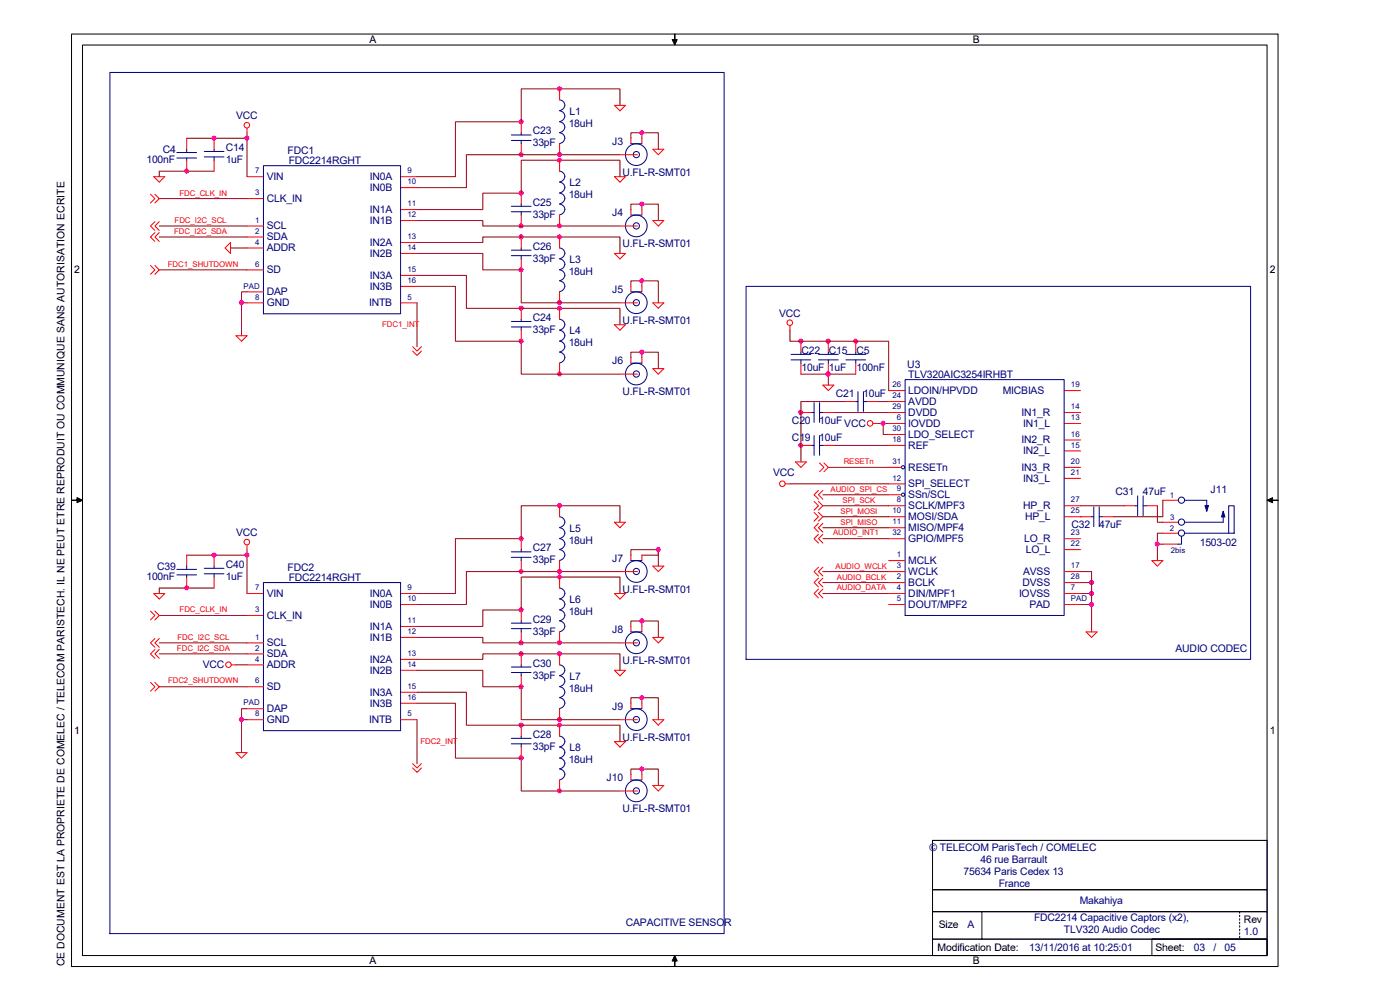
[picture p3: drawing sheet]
<svg xmlns="http://www.w3.org/2000/svg" width="297mm" height="210mm" viewBox="0 0 297 210" stroke-linecap="round" stroke-linejoin="round" font-family="sans-serif">
<g fill="none" stroke="#800000" stroke-width=".21">
<path d="M118.7 18.9h.1M39.6 29.3h12.8M39.6 36.3h.1M45.4 29.3h.1M45.4 36.3h-11.6v1.2M52.4 28.2v9.3M110.6 32.8h.1M118.7 32.8h.1M118.7 34h.1M131.5 37.5v-3.5h-20.9v7h-8.2v3.5h-13.9M131.5 22.4v-3.5h-20.9v6.9h-14v11.7h-8.1M131.5 32.8h-32.6v7h-10.4"/>
<path d="M133.8 29.3v-1.1h5.9v3.5M136.2 28.2v1.1M33.8 48h18.6M33.8 50.3h18.6M33.8 42.1h18.6M33.8 57.3h18.6M48.9 52.6h3.5M88.5 46.8h13.9v1.2h29.1M88.5 51.4h13.9v-1.1h29.1v3.5M88.5 58.4h10.4v7h32.6v3.5M88.5 53.8h13.9v3.5h8.2v6.9h20.9M110.6 50.3h.1"/>
<path d="M110.6 48h.1M118.7 48h.1M118.7 50.3h.1M133.8 44.5v-1.2h5.9v3.5M136.2 43.3v1.2M136.2 59.6v1.2M51.2 64.2h1.2M52.4 61.9h-1.2v9.3M88.5 64.2v9.3M88.5 60.8h8.1v11.6h14v7h20.9M110.6 65.4h.1M118.7 64.2h.1"/>
<path d="M118.7 65.4h.1M118.7 79.4h.1M133.8 75.9v-1.2h5.9v3.5M133.8 60.8v-1.2h5.9v4.6M136.2 74.7v1.2M167.6 70.1v2.3h20.9v10.5M169.9 72.4h.1M169.9 79.4h11.6M175.7 72.4h.1M175.7 79.4h.1M175.7 79.4v2.3M181.5 72.4h.1"/>
<path d="M169.9 87.5h.1M169.9 94.5h.1M175.7 99.1h12.8M176.9 87.5h11.6M176.9 94.5h11.6M179.2 85.2h-9.3v12.8M186.2 85.2h2.3M186.2 89.8h2.3M187.4 89.8v2.4h1.1M39.6 117.8h12.8M45.4 117.8h.1M52.4 116.6v9.3"/>
<path d="M118.7 107.3h.1M131.5 110.8v-3.5h-20.9v7h-14v11.6h-8.1M133.8 117.8v-1.2h5.9v3.5M139.7 116.6v1.2h-3.5M167.6 102.6h20.9M174.6 111.9h13.9M174.6 105h13.9M174.6 107.3h13.9M174.6 114.3h13.9M174.6 109.6h13.9M229.3 109.6h.1M229.3 107.3h9.3"/>
<path d="M245.5 107.3v3.5h1.2M245.5 115.4h1.2M246.7 113.1h-1.2v5.8M246.7 106.1v3.5h-10.5M33.8 136.4h18.6M33.8 138.7h18.6M33.8 130.6h18.6M39.6 124.7h.1M45.4 124.7h-11.6v1.2M88.5 135.2h13.9v1.2h29.1M88.5 139.9h13.9v-1.2h29.1v3.5M110.6 138.7h.1"/>
<path d="M110.6 136.4h.1M110.6 121.3h.1M118.7 121.3h.1M118.7 122.4h.1M118.7 136.4h.1M118.7 138.7h.1M131.5 125.9v-3.5h-20.9v7h-8.2v3.5h-13.9M131.5 121.3h-32.6v6.9h-10.4M133.8 132.9v-1.2h5.9v3.5M136.2 131.7v1.2M174.6 125.9h13.9M174.6 123.6h13.9"/>
<path d="M174.6 121.3h13.9M229.3 121.3h2.3v12.8M229.3 125.9h2.3M229.3 123.6h2.3M229.3 128.2h2.3M33.8 145.7h18.6M50.1 141h2.3M51.2 152.7h1.2M52.4 150.3h-1.2v9.4M88.5 152.7v9.3M88.5 146.9h10.4v6.9h32.6v3.5M88.5 149.2h8.1v11.6h14v7h20.9"/>
<path d="M88.5 142.2h13.9v3.5h8.2v7h20.9M110.6 153.8h.1M118.7 152.7h.1M118.7 153.8h.1M133.8 149.2v-1.2h5.9v4.7M136.2 148v1.2M118.7 167.8h.1M133.8 164.3v-1.2h5.9v3.5M136.2 163.1v1.2"/>
</g>
<g fill="#f0f" stroke="#f0f" stroke-width=".21">
<circle cx="51.2" cy="64.2" r=".45"/>
<circle cx="110.5" cy="65.4" r=".45"/>
<circle cx="110.5" cy="50.3" r=".45"/>
<circle cx="110.5" cy="47.9" r=".45"/>
<circle cx="110.5" cy="40.9" r=".45"/>
<circle cx="110.5" cy="32.8" r=".45"/>
<circle cx="110.5" cy="25.8" r=".45"/>
<circle cx="136.1" cy="74.7" r=".45"/>
<circle cx="136.1" cy="59.6" r=".45"/>
<circle cx="136.1" cy="43.3" r=".45"/>
<circle cx="136.1" cy="28.1" r=".45"/>
<circle cx="51.2" cy="152.7" r=".45"/>
<circle cx="110.5" cy="153.8" r=".45"/>
<circle cx="110.5" cy="138.7" r=".45"/>
<circle cx="110.5" cy="136.4" r=".45"/>
<circle cx="110.5" cy="129.4" r=".45"/>
<circle cx="110.5" cy="121.2" r=".45"/>
<circle cx="110.5" cy="114.3" r=".45"/>
<circle cx="136.1" cy="163.1" r=".45"/>
<circle cx="136.1" cy="148" r=".45"/>
<circle cx="136.1" cy="131.7" r=".45"/>
<circle cx="139.6" cy="116.6" r=".45"/>
<circle cx="118.7" cy="121.2" r=".45"/>
<circle cx="118.7" cy="107.3" r=".45"/>
<circle cx="118.7" cy="122.4" r=".45"/>
<circle cx="118.7" cy="136.4" r=".45"/>
<circle cx="118.7" cy="18.8" r=".45"/>
<circle cx="118.7" cy="32.8" r=".45"/>
<circle cx="118.7" cy="34" r=".45"/>
<circle cx="118.7" cy="47.9" r=".45"/>
<circle cx="118.7" cy="50.3" r=".45"/>
<circle cx="118.7" cy="64.2" r=".45"/>
<circle cx="118.7" cy="65.4" r=".45"/>
<circle cx="118.7" cy="79.3" r=".45"/>
<circle cx="118.7" cy="138.7" r=".45"/>
<circle cx="118.7" cy="152.7" r=".45"/>
<circle cx="118.7" cy="153.8" r=".45"/>
<circle cx="118.7" cy="167.8" r=".45"/>
<circle cx="231.5" cy="125.9" r=".45"/>
<circle cx="231.5" cy="123.6" r=".45"/>
<circle cx="231.5" cy="128.2" r=".45"/>
<circle cx="52.4" cy="29.3" r=".45"/>
<circle cx="45.4" cy="29.3" r=".45"/>
<circle cx="39.6" cy="36.3" r=".45"/>
<circle cx="245.5" cy="115.4" r=".45"/>
<circle cx="169.9" cy="87.5" r=".45"/>
<circle cx="187.3" cy="89.8" r=".45"/>
<circle cx="169.9" cy="94.5" r=".45"/>
<circle cx="181.5" cy="72.4" r=".45"/>
<circle cx="175.7" cy="72.4" r=".45"/>
<circle cx="169.9" cy="72.4" r=".45"/>
<circle cx="175.7" cy="79.3" r=".45"/>
<circle cx="52.4" cy="117.7" r=".45"/>
<circle cx="45.4" cy="117.7" r=".45"/>
<circle cx="39.6" cy="124.7" r=".45"/>
<circle cx="110.5" cy="72.4" r=".45"/>
<circle cx="110.5" cy="57.2" r=".45"/>
<circle cx="110.5" cy="160.8" r=".45"/>
<circle cx="110.5" cy="145.7" r=".45"/>
</g>
<g fill="#000" stroke="#000" stroke-width=".21">
<path d="M143.2 7.2v1.2h.5l-.5 1.2-.6-1.2h.6z" fill-rule="evenodd"/>
<path d="M15.2 106.1h1.1v-.5l1.2 .5-1.2 .5v-.5z" fill-rule="evenodd"/>
<path d="M268.8 106.1l1.2-.5v.5h1.1h-1.1v.5z" fill-rule="evenodd"/>
<path d="M143.2 202.7l.5 1.2h-.5v1.1v-1.1h-.6z" fill-rule="evenodd"/>
</g>
<g fill="none" stroke="#000" stroke-width=".21">
<path d="M15.2 7.2h255.9v197.8h-255.9zM17.5 9.6h251.3v193.1h-251.3zM197.8 178.3h71v10.4h-71zM197.8 199.2h71v3.5h-71zM197.8 188.7h71v4.7h-71zM197.8 193.4h71v5.8h-71zM208.3 193.4v5.8M244.4 199.2h24.4v3.5h-24.4zM263 193.4v.3M263 194.1v.4M263 194.9v.3M263 195.6v.4"/>
<path d="M263 196.4v.3M263 197.1v.3M263 197.9v.3M263 198.6v.3"/>
</g>
<g fill="none" stroke="#f00" stroke-width=".21">
<path d="M118.7 18.9v2.3M32.6 37.5h2.4l-1.2 1.1zM39.6 29.3v2.4M39.6 34v2.3M45.4 29.3v2.4M45.4 34v2.3M52.4 37.5h3.5M52.4 27.2v1M85 37.5h3.5M85 39.8h3.5M110.6 25.8v2.4M110.6 30.5v2.3"/>
<path d="M118.7 30.5v2.3M118.7 34v2.3M130.4 37.5h2.3l-1.2 1.1zM130.4 22.4h2.3l-1.2 1.1zM131.6 32.8h3.6M133.8 29.3v1.2M136.2 29.3v1.2M138.5 31.7h2.3l-1.1 1.1zM31.9 41.2l1 .9-1 1M31.9 56.3l1 1-1 .9M32.9 47l-1 1 1 .9M32.9 49.3l-1 1 1 .9"/>
<path d="M32.9 41.2l.9 .9-.9 1M32.9 56.3l.9 1-.9 .9M33.8 47l-.9 1 .9 .9M33.8 49.3l-.9 1 .9 .9M48.9 51.4v2.4l-1.2-1.2zM52.4 42.1h3.5M52.4 57.3h3.5M52.4 50.3h3.5M52.4 48h3.5M52.4 52.6h3.5M85 44.5h3.5M85 46.8h3.5"/>
<path d="M85 51.4h3.5M85 53.8h3.5M85 58.4h3.5M110.6 41v2.3M110.6 45.6v2.4M110.6 50.3v2.3M110.6 54.9v2.4M118.7 45.6v2.4M118.7 50.3v2.3M130.4 53.8h2.3l-1.2 1.1zM131.6 48h3.6M133.8 44.5v1.1"/>
<path d="M136.2 44.5v1.1M138.5 46.8h2.3l-1.1 1.2zM50.1 71.2h2.3l-1.2 1.2zM52.4 64.2h3.5M52.4 61.9h3.5M85 60.8h3.5M85 64.2h3.5M87.5 73.5l1 1 .9-1M87.5 74.5l1 .9 .9-.9M110.6 65.4v2.3M110.6 70.1v2.3M118.7 61.9v2.3"/>
<path d="M118.7 65.4v2.3M118.7 77v2.4M130.4 68.9h2.3l-1.2 1.2zM131.6 64.2h3.6M131.6 79.4h3.6M133.8 60.8v1.1M133.8 75.9v1.1M136.2 60.8v1.1M136.2 75.9v1.1M138.5 64.2h2.3l-1.1 1.2zM138.5 78.2h2.3l-1.1 1.2zM167.6 69.1v1"/>
<path d="M169.9 72.4v2.3M169.9 77v2.4M175.7 72.4v2.3M175.7 77v2.4M181.5 72.4v2.3M181.5 77v2.4M168.8 98h2.3l-1.2 1.1zM169.9 87.5h2.3M169.9 94.5h2.3M173.9 98.2l.9 .9-.9 1M174.6 87.5h2.3M174.6 94.5h2.3"/>
<path d="M174.6 81.7h2.3l-1.2 1.2zM174.8 98.2l.9 .9-.9 1M179.2 85.2h2.3M183.9 85.2h2.3M185.2 89.8h1M188.5 85.2h3.5M188.5 87.5h3.5M188.5 89.8h3.5M188.5 82.9h3.5M188.5 92.2h3.5M188.5 94.5h3.5M188.5 99.1h2.7"/>
<path d="M225.8 87.5h3.5M225.8 89.8h3.5M225.8 82.9h3.5M225.8 99.1h3.5M225.8 93.3h3.5M225.8 95.7h3.5M39.6 117.8v2.3M45.4 117.8v2.3M52.4 115.6v1M110.6 114.3v2.3M110.6 118.9v2.4M118.7 107.3v2.3"/>
<path d="M118.7 118.9v2.4M130.4 110.8h2.3l-1.2 1.1zM133.8 117.8v1.1M136.2 117.8v1.1M166.6 102.6h1M172.7 108.7l.9 .9-.9 1M172.7 106.4l.9 .9-.9 .9M173.6 111l-.9 .9 .9 1M173.6 104l-.9 1 .9 .9M173.6 113.3l-.9 1 .9 .9M173.6 108.7l1 .9-1 1M173.6 106.4l1 .9-1 .9"/>
<path d="M174.6 111l-1 .9 1 1M174.6 104l-1 1 1 .9M174.6 113.3l-1 1 1 .9M188.5 102.6h3.5M188.5 105h2.7M188.5 107.3h3.5M188.5 109.6h3.5M188.5 111.9h3.5M188.5 118.9h3.5M188.5 114.3h3.5M225.8 107.3h3.5M225.8 109.6h5.8"/>
<path d="M225.8 101.5h3.5M225.8 114.3h3.5M225.8 116.6h3.5M233.9 109.6h2.3M238.6 107.3h2.3M243.2 107.3h2.3M244.4 118.9h2.3l-1.2 1.2zM246.7 110.8h3.3M246.7 106.1h3.3M246.7 113.1h3.3M246.7 115.4h3.3M31.9 129.6l1 1-1 .9"/>
<path d="M32.6 125.9h2.4l-1.2 1.2zM32.9 135.5l-1 .9 1 .9M32.9 137.8l-1 .9 1 .9M32.9 129.6l.9 1-.9 .9M33.8 135.5l-.9 .9 .9 .9M33.8 137.8l-.9 .9 .9 .9M39.6 122.4v2.3M45.4 122.4v2.3M52.4 125.9h3.5M52.4 130.6h3.5M52.4 138.7h3.5M52.4 136.4h3.5"/>
<path d="M85 125.9h3.5M85 128.2h3.5M85 132.9h3.5M85 135.2h3.5M85 139.9h3.5M110.6 129.4v2.3M110.6 134.1v2.3M110.6 138.7v2.3M118.7 122.4v2.3M118.7 134.1v2.3M118.7 138.7v2.3M130.4 125.9h2.3l-1.2 1.2z"/>
<path d="M131.6 121.3h3.6M131.6 136.4h3.6M133.8 132.9v1.2M136.2 132.9v1.2M138.5 135.2h2.3l-1.1 1.2zM138.5 120.1h2.3l-1.1 1.2zM173.6 120.3l-.9 1 .9 .9M173.6 122.7l-.9 .9 .9 .9M173.6 125l-.9 .9 .9 .9M174.6 120.3l-1 1 1 .9M174.6 122.7l-1 .9 1 .9M174.6 125l-1 .9 1 .9"/>
<path d="M188.5 121.3h3.5M188.5 123.6h3.5M188.5 125.9h3.5M188.5 128.2h3.5M225.8 121.3h3.5M225.8 123.6h3.5M225.8 125.9h3.5M225.8 128.2h3.5M230.4 134.1h2.3l-1.1 1.1zM31.9 144.8l1 .9-1 .9M32.9 144.8l.9 .9-.9 .9M49.1 141h1"/>
<path d="M50.1 159.7h2.3l-1.2 1.1zM52.4 152.7h3.5M52.4 150.3h3.5M52.4 145.7h3.5M52.4 141h3.5M85 142.2h3.5M85 146.9h3.5M85 149.2h3.5M85 152.7h3.5M110.6 143.4v2.3M110.6 153.8v2.4M110.6 158.5v2.3"/>
<path d="M118.7 150.3v2.4M118.7 153.8v2.4M130.4 142.2h2.3l-1.2 1.2zM130.4 157.3h2.3l-1.2 1.2zM131.6 152.7h3.6M133.8 149.2v1.1M136.2 149.2v1.1M138.5 152.7h2.3l-1.1 1.1zM87.5 162l1 .9 .9-.9M87.5 162.9l1 .9 .9-.9M118.7 165.5v2.3M131.6 167.8h3.6"/>
<path d="M133.8 164.3v1.2M136.2 164.3v1.2M138.5 166.6h2.3l-1.1 1.2z"/>
<circle cx="52.4" cy="26.6" r=".59"/>
<circle cx="167.6" cy="68.5" r=".59"/>
<circle cx="184.6" cy="89.8" r=".59"/>
<circle cx="52.4" cy="115" r=".59"/>
<circle cx="166" cy="102.6" r=".59"/>
<circle cx="48.5" cy="141" r=".59"/>
</g>
<g fill="none" stroke="#000080" stroke-width=".21">
<path d="M23.3 15.4h130.3v182.7h-130.3zM37.5 33.5h4.2M37.5 32.4h4.2M39.6 31.7v.7M39.6 33.5v.5M43.3 32.1h4.2M43.3 33.3h4.2M45.4 31.7v.4M45.4 33.3v.7M55.9 35.1h29.1v31.5h-29.1zM108.5 28.6h4.2M108.5 29.8h4.2"/>
<path d="M110.6 28.2v.4M110.6 29.8v.7M118.7 28.2a1.19 1.19 0 0 1 1.1 1.1M118.7 25.8a1.19 1.19 0 0 1 1.1 1.2M118.7 23.5a1.19 1.19 0 0 1 1.1 1.2M118.7 21.2a1.19 1.19 0 0 1 1.1 1.2M118.7 38.6a1.19 1.19 0 0 1 1.1 1.2M118.7 36.3a1.19 1.19 0 0 1 1.1 1.2M119.8 29.3a1.28 1.28 0 0 1-1.1 1.1M119.8 27a1.28 1.28 0 0 1-1.1 1.1M119.8 24.7a1.28 1.28 0 0 1-1.1 1.1M119.8 22.3a1.28 1.28 0 0 1-1.1 1.2"/>
<path d="M119.8 39.8a1.28 1.28 0 0 1-1.1 1.1M119.8 37.5a1.28 1.28 0 0 1-1.1 1.1M133.8 30.5h2.4M108.5 43.8h4.2M108.5 44.9h4.2M108.5 53.1h4.2M108.5 54.2h4.2M110.6 43.3v.5M110.6 44.9v.7M110.6 52.6v.5M110.6 54.2v.7M118.7 43.3a1.19 1.19 0 0 1 1.1 1.2"/>
<path d="M118.7 41a1.19 1.19 0 0 1 1.1 1.1M118.7 59.6a1.19 1.19 0 0 1 1.1 1.2M118.7 57.3a1.19 1.19 0 0 1 1.1 1.1M118.7 54.9a1.19 1.19 0 0 1 1.1 1.2M118.7 52.6a1.19 1.19 0 0 1 1.1 1.2M119.8 44.5a1.28 1.28 0 0 1-1.1 1.1M119.8 42.1a1.28 1.28 0 0 1-1.1 1.1M119.8 58.4a1.28 1.28 0 0 1-1.1 1.1M119.8 56.1a1.28 1.28 0 0 1-1.1 1.1M119.8 53.8a1.28 1.28 0 0 1-1.1 1.1M133.8 45.6h2.4M108.5 68.2h4.2"/>
<path d="M108.5 69.4h4.2M110.6 67.7v.5M110.6 69.4v.7M118.7 74.7a1.19 1.19 0 0 1 1.1 1.2M118.7 72.4a1.19 1.19 0 0 1 1.1 1.2M118.7 70.1a1.19 1.19 0 0 1 1.1 1.1M118.7 67.7a1.19 1.19 0 0 1 1.1 1.2M119.8 60.7a1.28 1.28 0 0 1-1.1 1.2M119.8 75.9a1.28 1.28 0 0 1-1.1 1.1M119.8 73.5a1.28 1.28 0 0 1-1.1 1.2M119.8 71.2a1.28 1.28 0 0 1-1.1 1.1M119.8 68.9a1.28 1.28 0 0 1-1.1 1.1"/>
<path d="M133.8 61.9h2.4M133.8 77h2.4M158.3 60.8h107v79.1h-107zM167.8 75.2h4.2M167.8 76.3h4.2M169.9 74.7v.5M169.9 76.3v.7M173.6 75.2h4.2M173.6 76.3h4.2M175.7 74.7v.5M175.7 76.3v.7M179.5 75.2h4.1"/>
<path d="M179.5 76.3h4.1M181.5 74.7v.5M181.5 76.3v.7M172.2 94.5h.5M172.2 87.5h.5M172.7 85.4v4.2M172.7 92.4v4.2M173.9 85.4v4.2M173.9 92.4v4.2M173.9 94.5h.7M173.9 87.5h.7M181.5 85.2h.5"/>
<path d="M182 83.1v4.2M183.2 83.1v4.2M183.2 85.2h.7M192 80.5h33.8v50.1h-33.8zM108.5 117.1h4.2M108.5 118.2h4.2M110.6 116.6v.5M110.6 118.2v.7M118.7 116.6a1.19 1.19 0 0 1 1.1 1.2M118.7 114.3a1.19 1.19 0 0 1 1.1 1.1M118.7 112a1.19 1.19 0 0 1 1.1 1.1M118.7 109.6a1.19 1.19 0 0 1 1.1 1.2"/>
<path d="M119.8 117.8a1.28 1.28 0 0 1-1.1 1.1M119.8 115.4a1.28 1.28 0 0 1-1.1 1.1M119.8 113.1a1.28 1.28 0 0 1-1.1 1.1M119.8 110.8a1.28 1.28 0 0 1-1.1 1.1M133.8 118.9h2.4M231.6 109.6h.4M232 107.5v4.2M233.2 107.5v4.2M233.2 109.6h.7M240.9 107.3h.5M241.4 105.2v4.2M242.5 105.2v4.2"/>
<path d="M242.5 107.3h.7M250.7 113.8v1.6h-.8M251.4 113.1h9.3M251.4 106.1h4.6v2.4M259.5 108.5v2.3h-8.1M260.7 107.3h1.1v5.8h-1.1zM37.5 122h4.2M37.5 120.8h4.2M39.6 120.1v.7M39.6 122v.4M43.3 120.6h4.2M43.3 121.7h4.2"/>
<path d="M45.4 120.1v.5M45.4 121.7v.7M55.9 123.6h29.1v31.4h-29.1zM108.5 132.2h4.2M108.5 133.4h4.2M110.6 131.7v.5M110.6 133.4v.7M118.7 131.7a1.19 1.19 0 0 1 1.1 1.2M118.7 129.4a1.19 1.19 0 0 1 1.1 1.2M118.7 127.1a1.19 1.19 0 0 1 1.1 1.1M118.7 124.8a1.19 1.19 0 0 1 1.1 1.1M119.8 132.9a1.28 1.28 0 0 1-1.1 1.1"/>
<path d="M119.8 130.6a1.28 1.28 0 0 1-1.1 1.1M119.8 128.2a1.28 1.28 0 0 1-1.1 1.1M119.8 125.9a1.28 1.28 0 0 1-1.1 1.1M133.8 134.1h2.4M108.5 156.6h4.2M108.5 157.8h4.2M108.5 141.5h4.2M108.5 142.7h4.2M110.6 141v.5M110.6 142.7v.7M110.6 156.2v.4M110.6 157.8v.7"/>
<path d="M118.7 148a1.19 1.19 0 0 1 1.1 1.2M118.7 145.7a1.19 1.19 0 0 1 1.1 1.2M118.7 143.4a1.19 1.19 0 0 1 1.1 1.1M118.7 141a1.19 1.19 0 0 1 1.1 1.2M118.7 158.5a1.19 1.19 0 0 1 1.1 1.2M118.7 156.2a1.19 1.19 0 0 1 1.1 1.1M119.8 149.2a1.28 1.28 0 0 1-1.1 1.1M119.8 146.8a1.28 1.28 0 0 1-1.1 1.2M119.8 144.5a1.28 1.28 0 0 1-1.1 1.1M119.8 142.2a1.28 1.28 0 0 1-1.1 1.1M119.8 159.6a1.28 1.28 0 0 1-1.1 1.2M119.8 157.3a1.28 1.28 0 0 1-1.1 1.1"/>
<path d="M133.8 150.3h2.4M118.7 163.2a1.19 1.19 0 0 1 1.1 1.1M118.7 160.8a1.19 1.19 0 0 1 1.1 1.2M119.8 164.3a1.28 1.28 0 0 1-1.1 1.1M119.8 162a1.28 1.28 0 0 1-1.1 1.1M133.8 165.5h2.4"/>
<circle cx="135" cy="32.8" r="2.3"/>
<circle cx="135" cy="32.8" r=".66"/>
<circle cx="135" cy="47.9" r="2.3"/>
<circle cx="135" cy="47.9" r=".66"/>
<circle cx="135" cy="64.2" r="2.3"/>
<circle cx="135" cy="79.3" r="2.3"/>
<circle cx="135" cy="79.3" r=".66"/>
<circle cx="135" cy="64.2" r=".66"/>
<circle cx="191.6" cy="99.1" r=".34"/>
<circle cx="191.6" cy="104.9" r=".34"/>
<circle cx="250.7" cy="113.1" r=".66"/>
<circle cx="250.7" cy="110.8" r=".66"/>
<circle cx="250.7" cy="106.1" r=".66"/>
<circle cx="135" cy="121.2" r="2.3"/>
<circle cx="135" cy="136.4" r="2.3"/>
<circle cx="135" cy="136.4" r=".66"/>
<circle cx="135" cy="121.2" r=".66"/>
<circle cx="135" cy="152.7" r="2.3"/>
<circle cx="135" cy="152.7" r=".66"/>
<circle cx="135" cy="167.8" r="2.3"/>
<circle cx="135" cy="167.8" r=".66"/>
</g>
<g fill="#000080" stroke="#000080" stroke-width=".21">
<path d="M259.5 108.5l.4 1.2h-.8z"/>
<path d="M255.6 107.2h.8l-.4 1.3z"/>
</g>
<g font-size="2.2">
<text x="78.4" y="9.1">A</text>
<text x="206.4" y="9.1">B</text>
<text x="15.7" y="58">2</text>
<text x="269.4" y="58">2</text>
<text x="15.7" y="155.7">1</text>
<text x="269.4" y="155.7">1</text>
<text x="199.2" y="196.8">Size</text>
<text x="263.9" y="195.9">Rev</text>
<text x="198.9" y="201.8">Modification Date:</text>
<text x="245.1" y="201.7">Sheet:</text>
<text x="13.7" y="205" transform="rotate(-90 13.7 205)">CE DOCUMENT EST LA PROPRIETE DE COMELEC / TELECOM PARISTECH. IL NE PEUT ETRE REPRODUIT OU COMMUNIQUE SANS AUTORISATION ECRITE</text>
<text x="78.4" y="204.6">A</text>
<text x="206.4" y="204.6">B</text>
</g>
<g font-size="2.2" fill="#000080">
<text x="50.1" y="25.3">VCC</text>
<text x="113" y="28.5">C23</text>
<text x="120.6" y="27">18uH</text>
<text x="120.8" y="24.3">L1</text>
<text x="31.1" y="34.6">100nF</text>
<text x="34.5" y="32.4">C4</text>
<text x="47.9" y="34.6">1uF</text>
<text x="47.9" y="32">C14</text>
<text x="61" y="32.7">FDC1</text>
<text x="61.3" y="34.8">FDC2214RGHT</text>
<text x="113" y="31.1">33pF</text>
<text x="129.9" y="30.7">J3</text>
<text x="56.6" y="38.2">VIN</text>
<text x="78.5" y="38.2">IN0A</text>
<text x="78.5" y="40.6">IN0B</text>
<text x="120.8" y="39.5">L2</text>
<text x="132" y="37.3">U.FL-R-SMT01</text>
<text x="56.6" y="42.9">CLK_IN</text>
<text x="78.5" y="47.5">IN1B</text>
<text x="78.5" y="45.2">IN1A</text>
<text x="113" y="46.2">33pF</text>
<text x="113" y="43.6">C25</text>
<text x="120.6" y="42.1">18uH</text>
<text x="129.9" y="45.8">J4</text>
<text x="56.6" y="48.7">SCL</text>
<text x="56.6" y="51">SDA</text>
<text x="56.6" y="53.3">ADDR</text>
<text x="78.5" y="52.2">IN2A</text>
<text x="113" y="53">C26</text>
<text x="132" y="52.4">U.FL-R-SMT01</text>
<text x="56.6" y="58">SD</text>
<text x="78.5" y="54.5">IN2B</text>
<text x="78.5" y="59.1">IN3A</text>
<text x="113" y="55.5">33pF</text>
<text x="120.6" y="58.4">18uH</text>
<text x="120.8" y="55.8">L3</text>
<text x="56.6" y="65">GND</text>
<text x="56.6" y="62.7">DAP</text>
<text x="78.3" y="65">INTB</text>
<text x="78.5" y="61.5">IN3B</text>
<text x="129.9" y="62.1">J5</text>
<text x="113" y="70.7">33pF</text>
<text x="113" y="68.1">C24</text>
<text x="120.8" y="70.9">L4</text>
<text x="132" y="68.7">U.FL-R-SMT01</text>
<text x="165.3" y="67.2">VCC</text>
<text x="120.6" y="73.5">18uH</text>
<text x="129.9" y="77.2">J6</text>
<text x="170.1" y="75.1">C22</text>
<text x="175.9" y="75.1">C15</text>
<text x="181.7" y="75.1">C5</text>
<text x="132" y="83.8">U.FL-R-SMT01</text>
<text x="170.1" y="78.8">10uF</text>
<text x="175.9" y="78.8">1uF</text>
<text x="181.7" y="78.8">100nF</text>
<text x="192.5" y="78.1">U3</text>
<text x="192.7" y="80.2">TLV320AIC3254IRHBT</text>
<text x="192.7" y="83.6">LDOIN/HPVDD</text>
<text x="212.7" y="83.6">MICBIAS</text>
<text x="168" y="90">C20</text>
<text x="173.8" y="90">10uF</text>
<text x="177.3" y="84.2">C21</text>
<text x="183.1" y="84.2">10uF</text>
<text x="192.7" y="88.3">DVDD</text>
<text x="192.7" y="85.9">AVDD</text>
<text x="216.7" y="88.3">IN1_R</text>
<text x="168" y="93.5">C19</text>
<text x="173.8" y="93.5">10uF</text>
<text x="179.1" y="90.6">VCC</text>
<text x="192.7" y="90.6">IOVDD</text>
<text x="192.7" y="92.9">LDO_SELECT</text>
<text x="192.7" y="95.2">REF</text>
<text x="216.7" y="94.1">IN2_R</text>
<text x="217.1" y="90.6">IN1_L</text>
<text x="164" y="101">VCC</text>
<text x="192.7" y="99.9">RESETn</text>
<text x="216.7" y="99.9">IN3_R</text>
<text x="217.1" y="96.4">IN2_L</text>
<text x="192.7" y="105.7">SSn/SCL</text>
<text x="192.7" y="103.4">SPI_SELECT</text>
<text x="217.1" y="102.2">IN3_L</text>
<text x="236.6" y="105.1">C31</text>
<text x="242.5" y="105.1">47uF</text>
<text x="256.8" y="104.5">J11</text>
<text x="50.1" y="113.7">VCC</text>
<text x="120.8" y="112.8">L5</text>
<text x="192.7" y="112.7">MISO/MPF4</text>
<text x="192.7" y="110.4">MOSI/SDA</text>
<text x="192.7" y="108">SCLK/MPF3</text>
<text x="217.1" y="108">HP_R</text>
<text x="217.5" y="110.4">HP_L</text>
<text x="227.3" y="112.1">C32</text>
<text x="233.2" y="112.1">47uF</text>
<text x="113" y="119.5">33pF</text>
<text x="113" y="117">C27</text>
<text x="120.6" y="115.4">18uH</text>
<text x="129.9" y="119.1">J7</text>
<text x="192.7" y="115">GPIO/MPF5</text>
<text x="192.7" y="119.7">MCLK</text>
<text x="217.3" y="115">LO_R</text>
<text x="217.6" y="117.3">LO_L</text>
<text x="254.5" y="115.9">1503-02</text>
<text x="31.1" y="123">100nF</text>
<text x="33.3" y="120.9">C39</text>
<text x="47.9" y="123">1uF</text>
<text x="47.9" y="120.4">C40</text>
<text x="61" y="121.2">FDC2</text>
<text x="61.3" y="123.3">FDC2214RGHT</text>
<text x="132" y="125.7">U.FL-R-SMT01</text>
<text x="192.7" y="122">WCLK</text>
<text x="192.7" y="124.3">BCLK</text>
<text x="216.9" y="124.3">DVSS</text>
<text x="217" y="122">AVSS</text>
<text x="56.6" y="131.3">CLK_IN</text>
<text x="56.6" y="126.7">VIN</text>
<text x="78.5" y="126.7">IN0A</text>
<text x="78.5" y="129">IN0B</text>
<text x="120.6" y="130.5">18uH</text>
<text x="120.8" y="127.9">L6</text>
<text x="192.7" y="126.7">DIN/MPF1</text>
<text x="192.7" y="129">DOUT/MPF2</text>
<text x="216.2" y="126.7">IOVSS</text>
<text x="218.4" y="129">PAD</text>
<text x="56.6" y="137.1">SCL</text>
<text x="78.5" y="136">IN1B</text>
<text x="78.5" y="133.6">IN1A</text>
<text x="113" y="134.7">33pF</text>
<text x="113" y="132.1">C29</text>
<text x="129.9" y="134.2">J8</text>
<text x="43" y="141.8">VCC</text>
<text x="56.6" y="139.4">SDA</text>
<text x="56.6" y="141.8">ADDR</text>
<text x="78.5" y="142.9">IN2B</text>
<text x="78.5" y="140.6">IN2A</text>
<text x="113" y="144">33pF</text>
<text x="113" y="141.4">C30</text>
<text x="132" y="140.8">U.FL-R-SMT01</text>
<text x="249.4" y="138.3">AUDIO CODEC</text>
<text x="56.6" y="146.4">SD</text>
<text x="78.5" y="149.9">IN3B</text>
<text x="78.5" y="147.6">IN3A</text>
<text x="120.6" y="146.8">18uH</text>
<text x="120.8" y="144.2">L7</text>
<text x="56.6" y="153.4">GND</text>
<text x="56.6" y="151.1">DAP</text>
<text x="78.3" y="153.4">INTB</text>
<text x="129.9" y="150.5">J9</text>
<text x="113" y="159.1">33pF</text>
<text x="113" y="156.5">C28</text>
<text x="120.6" y="161.9">18uH</text>
<text x="120.8" y="159.3">L8</text>
<text x="132" y="157.1">U.FL-R-SMT01</text>
<text x="128.7" y="165.6">J10</text>
<text x="132" y="172.3">U.FL-R-SMT01</text>
<text x="197.2" y="180.6">© TELECOM ParisTech / COMELEC</text>
<text x="204.4" y="185.7">75634 Paris Cedex 13</text>
<text x="208" y="183.1">46 rue Barrault</text>
<text x="211.9" y="188.2">France</text>
<text x="229.1" y="191.8">Makahiya</text>
<text x="132.8" y="196.5">CAPACITIVE SENSOR</text>
<text x="205.2" y="196.8">A</text>
<text x="219.4" y="195.3">FDC2214 Capacitive Captors (x2),</text>
<text x="225.7" y="197.8">TLV320 Audio Codec</text>
<text x="218.4" y="201.8">13/11/2016 at 10:25:01</text>
<text x="253.3" y="201.7">03</text>
<text x="257.4" y="201.7">/</text>
<text x="259.8" y="201.7">05</text>
<text x="263.9" y="198.2">1.0</text>
</g>
<g font-size="1.7" fill="#f00">
<text x="38.1" y="41.5">FDC_CLK_IN</text>
<text x="37" y="47.2">FDC_I2C_SCL</text>
<text x="37" y="49.6">FDC_I2C_SDA</text>
<text x="35.6" y="56.6">FDC1_SHUTDOWN</text>
<text x="81.1" y="69.3">FDC1_INT</text>
<text x="179" y="98.4">RESETn</text>
<text x="176.2" y="104.3">AUDIO_SPI_CS</text>
<text x="178.7" y="106.6">SPI_SCK</text>
<text x="176.7" y="113.6">AUDIO_INT1</text>
<text x="178.3" y="111.3">SPI_MISO</text>
<text x="178.3" y="109">SPI_MOSI</text>
<text x="177.3" y="120.6">AUDIO_WCLK</text>
<text x="177.5" y="125.3">AUDIO_DATA</text>
<text x="177.5" y="122.9">AUDIO_BCLK</text>
<text x="38.1" y="129.9">FDC_CLK_IN</text>
<text x="37.6" y="135.7">FDC_I2C_SCL</text>
<text x="37.6" y="138">FDC_I2C_SDA</text>
<text x="35.6" y="145">FDC2_SHUTDOWN</text>
<text x="89.2" y="157.9">FDC2_INT</text>
</g>
<g font-size="1.7" fill="#000080">
<text x="54.1" y="41.4">3</text>
<text x="54.1" y="36.8">7</text>
<text x="86.4" y="36.8">9</text>
<text x="86.4" y="39.1">10</text>
<text x="54.1" y="47.2">1</text>
<text x="86.4" y="43.8">11</text>
<text x="86.4" y="46.1">12</text>
<text x="54.1" y="49.6">2</text>
<text x="54.1" y="51.9">4</text>
<text x="86.4" y="50.7">13</text>
<text x="86.4" y="53">14</text>
<text x="54.1" y="56.6">6</text>
<text x="86.4" y="57.7">15</text>
<text x="51.7" y="61.2">PAD</text>
<text x="54.1" y="63.5">8</text>
<text x="86.4" y="63.5">5</text>
<text x="86.4" y="60">16</text>
<text x="189.3" y="82.2">26</text>
<text x="227.2" y="82.2">19</text>
<text x="189.3" y="84.5">24</text>
<text x="189.3" y="86.8">29</text>
<text x="190.2" y="89.2">6</text>
<text x="227.2" y="89.2">13</text>
<text x="227.2" y="86.8">14</text>
<text x="189.3" y="91.5">30</text>
<text x="189.3" y="93.8">18</text>
<text x="227.2" y="95">15</text>
<text x="227.2" y="92.6">16</text>
<text x="189.3" y="98.4">31</text>
<text x="189.3" y="101.9">12</text>
<text x="227.2" y="100.8">21</text>
<text x="227.2" y="98.4">20</text>
<text x="190.2" y="106.6">8</text>
<text x="190.2" y="104.3">9</text>
<text x="227.2" y="106.6">27</text>
<text x="248.2" y="105.7">1</text>
<text x="189.3" y="113.6">32</text>
<text x="189.3" y="111.3">11</text>
<text x="189.3" y="108.9">10</text>
<text x="227.2" y="108.9">25</text>
<text x="227.2" y="113.6">23</text>
<text x="248.2" y="112.7">2</text>
<text x="248.2" y="110.4">3</text>
<text x="190.2" y="118.2">1</text>
<text x="227.2" y="115.9">22</text>
<text x="248.4" y="117.3">2bis</text>
<text x="54.1" y="125.2">7</text>
<text x="86.4" y="125.2">9</text>
<text x="190.2" y="122.9">2</text>
<text x="190.2" y="125.2">4</text>
<text x="190.2" y="120.6">3</text>
<text x="227.2" y="125.2">7</text>
<text x="227.2" y="122.9">28</text>
<text x="227.2" y="120.6">17</text>
<text x="54.1" y="129.9">3</text>
<text x="86.4" y="127.5">10</text>
<text x="190.2" y="127.5">5</text>
<text x="227.2" y="127.5">PAD</text>
<text x="54.1" y="135.7">1</text>
<text x="86.4" y="134.5">12</text>
<text x="86.4" y="132.2">11</text>
<text x="54.1" y="140.3">4</text>
<text x="54.1" y="138">2</text>
<text x="86.4" y="141.5">14</text>
<text x="86.4" y="139.1">13</text>
<text x="51.7" y="149.6">PAD</text>
<text x="54.1" y="145">6</text>
<text x="86.4" y="148.5">16</text>
<text x="86.4" y="146.1">15</text>
<text x="54.1" y="152">8</text>
<text x="86.4" y="152">5</text>
</g>
</svg>
